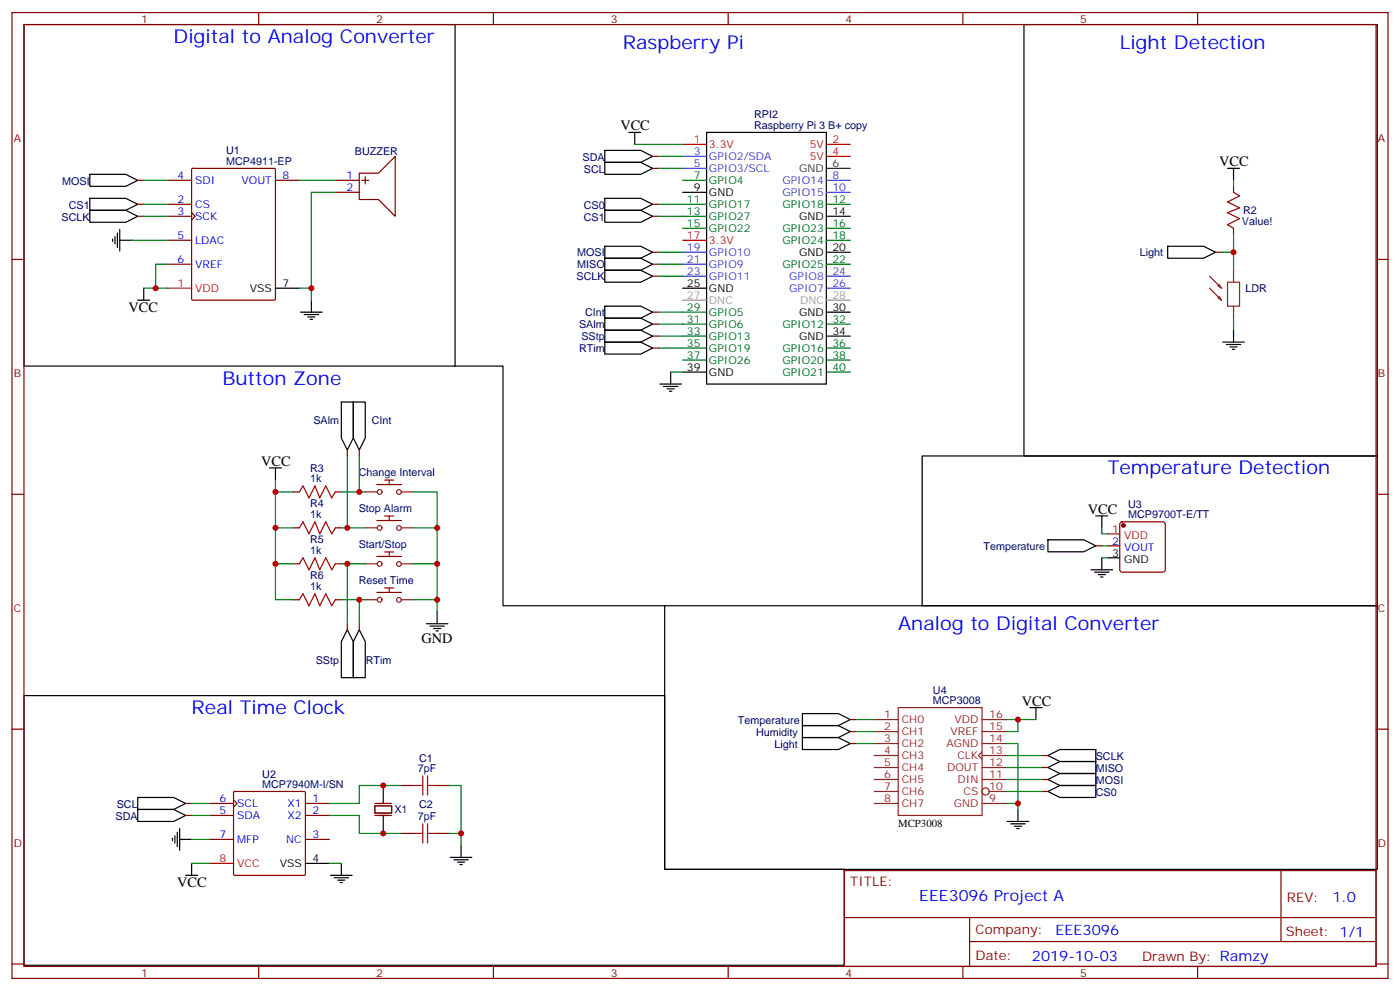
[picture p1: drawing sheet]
<svg xmlns="http://www.w3.org/2000/svg" width="412mm" height="292mm" viewBox="0 0 412 292" stroke-linecap="round" stroke-linejoin="round" font-family="sans-serif">
<g fill="none" stroke="#000" stroke-width=".35">
<path d="M7.1 7.2h127v100.6h-127zM301.6 7.2h104.1v127h-104.1zM185.2 39h3.5M187 39v3.5M208.1 39h35.3v74.1h-35.3zM26.5 51.3h10.5l3.6 1.8-3.6 1.8h-10.5zM26.5 58.4h10.5l3.6 1.7-3.6 1.8h-10.5zM178.2 58.4h10.5l3.6 1.7-3.6 1.8h-10.5zM178.2 44.3h10.5l3.6 1.7-3.6 1.8h-10.5zM178.2 47.8h10.5l3.6 1.8-3.6 1.7h-10.5zM201.1 56.6h7M361.6 49.6h3.5"/>
<path d="M363.4 49.6v3.5M26.5 61.9h10.5l3.6 1.8-3.6 1.7h-10.5zM33.2 70.4v.7M33.9 69.7v2.1M34.6 68.6v4.2M35.3 70.7h3.5M35.3 67.6v6.3M178.2 79.6h10.5l3.6 1.7-3.6 1.8h-10.5zM178.2 76h10.5l3.6 1.8-3.6 1.8h-10.5zM178.2 72.5h10.5l3.6 1.8-3.6 1.7h-10.5zM178.2 61.9h10.5l3.6 1.8-3.6 1.7h-10.5zM243.4 63.7h7.1"/>
<path d="M243.4 74.3h7.1M344 72.5h10.5l3.6 1.8-3.6 1.7h-10.5zM40.6 88.4h3.5M42.3 84.8v3.6M81.1 84.8h7.1M88.5 91.9h6.4M89.6 92.6h4.2M90.7 93.3h2.1M91.4 94h.7M91.7 88.4v3.5M178.2 90.1h10.5l3.6 1.8-3.6 1.8h-10.5zM178.2 93.7h10.5l3.6 1.7-3.6 1.8h-10.5z"/>
<path d="M178.2 97.2h10.5l3.6 1.8-3.6 1.7h-10.5zM201.1 84.8h7M243.4 91.9h7.1M243.4 99h7.1M363.4 97.2v3.5M100.5 118.4h3.6v10.5l-1.8 3.6-1.8-3.6zM104.1 118.4h3.5v10.5l-1.8 3.6-1.7-3.6zM134.1 107.8h14.1v70.5h47.6M178.2 100.7h10.5l3.6 1.8-3.6 1.7h-10.5zM194.4 113.1h6.3M195.4 113.8h4.3M196.5 114.5h2.1"/>
<path d="M197.2 115.2h.7M197.6 109.5v3.6M201.1 109.5h7M360.2 100.7h6.3M361.2 101.4h4.3M362.3 102.1h2.1M363 102.8h.7M79.4 137.8h3.5M81.1 137.8v3.5M271.6 134.2h134.1v44.1h-134.1zM308.7 158.9h10.6l3.5 1.8-3.5 1.8h-10.6zM322.8 151.9h3.5"/>
<path d="M324.6 151.9v3.5M195.8 178.3h209.9v77.6h-209.9zM321.4 167.7h6.3M322.4 168.5h4.3M323.5 169.2h2.1M324.2 169.9h.7M324.6 164.2v3.5M326.3 164.2h3.5M102.3 185.4l1.8 3.5v10.6h-3.6v-10.6zM105.8 185.4l1.8 3.5v10.6h-3.5v-10.6zM125.6 183.6h6.3M126.6 184.3h4.3"/>
<path d="M127.7 185h2.1M128.4 185.7h.7M128.8 180.1v3.5M7.1 204.8h188.7v51.1h52.9v28.3h-241.6zM236.4 210.1h10.5l3.6 1.7-3.6 1.8h-10.5zM236.4 213.6h10.5l3.6 1.8-3.6 1.7h-10.5zM236.4 217.1h10.5l3.6 1.8-3.6 1.8h-10.5zM303.4 208.3h3.5M305.2 208.3v3.5M40.6 234.8h10.6l3.5 1.7-3.5 1.8h-10.6zM40.6 238.3h10.6l3.5 1.8-3.5 1.7h-10.6zM112.9 231.2v5.3"/>
<path d="M299.9 238.3v3.5M308.7 233l3.5-1.8h10.6v3.6h-10.6zM308.7 229.5l3.5-1.8h10.6v3.5h-10.6zM308.7 226l3.5-1.8h10.6v3.5h-10.6zM308.7 222.4l3.5-1.7h10.6v3.5h-10.6zM50.8 246.8v.7M51.5 246.1v2.1M52.2 245v4.2M52.9 247.1h3.5M52.9 243.9v6.4M54.7 257.7h3.5M56.4 254.2v3.5"/>
<path d="M90 254.2h7M97.4 257.7h6.3M98.4 258.4h4.3M99.5 259.1h2.1M100.2 259.8h.7M100.5 254.2v3.5M112.9 240.1v5.3M132.6 252.4h6.4M133.7 253.1h4.2M134.8 253.8h2.1M135.5 254.5h.7M135.8 248.9v3.5"/>
<path d="M296.7 241.8h6.3M297.7 242.5h4.3M298.8 243.2h2.1M299.5 243.9h.7"/>
</g>
<g fill="none" stroke="#870000" stroke-width=".35">
<path d="M3.5 3.7h405.4v284.3h-405.4zM7.1 7.2h398.2v277.3h-398.2zM76.2 3.7v3.5M145.3 3.7v3.5M214.5 3.7v3.5M283.6 3.7v3.5M352.8 3.7v3.5M40.6 53.1h1.7M49.4 53.1h7M56.5 49.7l.3-.1h24l.3 .1v38.3l-.2 .3-24.1 .1-.3-.2zM81.1 53.1h7.1M98.8 53.1h7"/>
<path d="M98.8 56.6h7M105.8 51h5.7l4.9-5v17.7l-4.9-5h-5.7zM106.5 53.1h2.2M107.6 52v2.2M192.3 46h1.7M192.3 49.6h1.7M363.4 54.9v1.7M3.5 76.4h3.6M40.6 60.1h1.7M40.6 63.7h1.7M49.4 60.1h7M49.4 63.7h7"/>
<path d="M49.4 70.7h7M49.4 77.8h7M56.4 62.6l1.1 1.1-1.1 1M192.3 60.1h1.7M192.3 63.7h1.7M192.3 77.8h1.7M192.3 74.3h1.7M358.1 74.3h1.7M363.4 67.2v1.8M405.3 76.4h3.6M192.3 81.3h1.7M192.3 91.9h1.7"/>
<path d="M192.3 95.4h1.7M192.3 99h1.7M192.3 102.5h1.7M102.3 132.5v1.7M105.8 132.5v1.7M3.5 145.5h3.6M86.4 144.8h1.8M86.4 155.4h1.8M98.8 144.8h1.7M98.8 155.4h1.7M330.1 153.8l.5-.2h11.9l.5 .2 .3 .5v13.4l-.3 .5-.5 .3h-11.9l-.5-.3-.3-.5v-13.4zM405.3 145.5h3.6"/>
<path d="M86.4 166h1.8M86.4 176.6h1.8M98.8 166h1.7M98.8 176.6h1.7M322.8 160.7h1.8M326.3 160.7h3.5M102.3 183.6v1.8M105.8 183.6v1.8M3.5 214.7h3.6M250.5 211.8h1.7M250.5 215.4h1.7M250.5 218.9h1.7"/>
<path d="M405.3 214.7h3.6M54.7 236.5h1.7M61.7 236.5h7.1M68.8 235.5l1 1-1 1.1M68.8 233.2l.3-.2h20.5l.3 .2 .1 24.2-.2 .3h-20.7l-.3-.2zM90 236.5h7M118.2 231.2h3.5M128.8 231.2h3.5M306.9 233h1.8M306.9 229.5h1.8M306.9 226h1.8M306.9 222.4h1.8"/>
<path d="M54.7 240.1h1.7M61.7 240.1h7.1M61.7 247.1h7.1M90 240.1h7M90 247.1h7M118.2 245.4h3.5M128.8 245.4h3.5M248.7 256.3h156.6v28.2h-156.6zM377.3 256.3v20.9M248.7 270.1h156.5M285.6 277.2h119.6M285.6 270.1v14.2"/>
<path d="M3.5 283.8h3.6M76.2 284.5v3.5M145.3 284.5v3.5M214.5 284.5v3.5M283.6 284.5v3.5M352.8 284.5v3.5M405.3 283.8h3.6"/>
</g>
<path d="M201.1 42.5h7M243.4 42.5h7.1M243.4 46h7.1M201.1 70.7h7M49.4 84.8h7M326.3 157.2h3.5M61.7 254.2h7.1" fill="none" stroke="#f00" stroke-width=".35"/>
<path d="M201.1 46h7M201.1 49.6h7M243.4 53.1h7.1M243.4 56.6h7.1M201.1 74.3h7M201.1 77.8h7M201.1 81.3h7M243.4 81.3h7.1M243.4 84.8h7.1" fill="none" stroke="#06c" stroke-width=".35"/>
<path d="M243.4 49.6h7.1" fill="none" stroke="#333" stroke-width=".35"/>
<g fill="none" stroke="#060" stroke-width=".35">
<path d="M201.1 53.1h7M201.1 60.1h7M201.1 63.7h7M201.1 67.2h7M243.4 60.1h7.1M243.4 67.2h7.1M243.4 70.7h7.1M243.4 77.8h7.1M201.1 91.9h7M201.1 95.4h7M201.1 99h7M243.4 95.4h7.1"/>
<path d="M201.1 102.5h7M201.1 106h7M243.4 102.5h7.1M243.4 106h7.1M243.4 109.5h7.1"/>
</g>
<path d="M201.1 88.4h7M243.4 88.4h7.1" fill="none" stroke="#999" stroke-width=".35"/>
<circle cx="330.9" cy="154.7" r=".53" fill="#870000" stroke="#870000" stroke-width=".35"/>
<g fill="none" stroke="#8c2424" stroke-width=".35">
<path d="M363.4 79.6v3.5M356.3 84.8l3.5 3.6M361.6 83.1h3.5v7h-3.5zM363.4 90.1v3.6M107.6 155.4h3.5M107.6 144.8h3.5M118.2 155.4h3.5M118.2 144.8h3.5M107.6 176.6h3.5M107.6 166h3.5M118.2 176.6h3.5M118.2 166h3.5"/>
<path d="M257.5 211.8h7.1M257.5 215.4h7.1M257.5 218.9h7.1M264.6 208.3h24.7v31.8h-24.7zM289.3 211.8h7M289.3 215.4h7M289.3 218.9h7M257.5 222.4h7.1M257.5 226h7.1M257.5 229.5h7.1M257.5 233h7.1M257.5 236.5h7.1"/>
<path d="M289.3 221.4l-1.1 1 1.1 1.1M289.3 222.4h7M289.3 226h7M289.3 229.5h7M289.3 236.5h7M291.4 233h4.9"/>
<circle cx="111.8" cy="144.8" r=".71"/>
<circle cx="111.8" cy="155.4" r=".71"/>
<circle cx="117.5" cy="144.9" r=".71"/>
<circle cx="117.5" cy="155.4" r=".71"/>
<circle cx="111.8" cy="176.6" r=".71"/>
<circle cx="111.8" cy="166" r=".71"/>
<circle cx="117.5" cy="176.6" r=".71"/>
<circle cx="117.5" cy="166" r=".71"/>
<circle cx="290.3" cy="233" r="1.06"/>
</g>
<path d="M111 153.2h7.3M111 142.7h7.3M113.3 151.9h2.7M113.3 141.3h2.7M114.7 141.4v1.3M114.7 152v1.3M111 174.4h7.3M111 163.8h7.3M113.3 173.1h2.7M113.3 162.5h2.7M114.7 162.5v1.4M114.7 173.1v1.3" fill="none" stroke="#900" stroke-width=".35"/>
<g fill="#8c2424" stroke="#8c2424" stroke-width=".35">
<path d="M358.8 87.7l.3-.4 .7 1.1z"/>
<path d="M356.3 81.3l3.5 3.5z"/>
<path d="M358.8 84.1l.3-.3 .7 1z"/>
</g>
<g fill="none" stroke="#a10000" stroke-width=".35">
<path d="M363.4 56.6l1.7 1.1-3.5 1.7 3.5 1.8-3.5 1.4 3.5 1.8-3.5 1.7 1.8 1.1M88.2 144.8l1.1-1.7 1.7 3.5 1.8-3.5 1.4 3.5 1.8-3.5 1.7 3.5 1.1-1.8M88.2 155.4l1.1-1.8 1.7 3.6 1.8-3.6 1.4 3.6 1.8-3.6 1.7 3.6 1.1-1.8M88.2 166l1.1-1.8 1.7 3.5 1.8-3.5 1.4 3.5 1.8-3.5 1.7 3.5 1.1-1.7M88.2 176.6l1.1-1.8 1.7 3.5 1.8-3.5 1.4 3.5 1.8-3.5 1.7 3.5 1.1-1.7M121.7 231.2h2.8M124.5 228.4v5.7M125.9 228.4v5.7M125.9 231.2h2.9M121.7 245.4h2.8M124.5 242.5v5.7M125.9 242.5v5.7"/>
<path d="M125.9 245.4h2.9"/>
</g>
<path d="M110.4 237.2h5v2.2h-5zM110.4 236.5h5M110.4 240.1h5" fill="none" stroke="#871200" stroke-width=".35"/>
<g fill="none" stroke="#008700" stroke-width=".35">
<path d="M42.3 53.1h7.1M88.2 53.1h10.6M98.8 56.6h-7.1v31.8M187 42.5h14.1M194 46h7.1M194 49.6h7.1M363.4 53.1v1.8M38.8 70.7h10.6M42.3 63.7h7.1M42.3 60.1h7.1M49.4 77.8h-3.5v7M194 74.3h7.1"/>
<path d="M194 63.7h7.1M194 60.1h7.1M194 77.8h7.1M359.8 74.3h3.6M363.4 69v10.6M42.3 84.8h7.1M88.2 84.8h3.5M194 81.3h7.1M194 91.9h7.1M194 95.4h7.1M194 99h7.1M363.4 93.7v3.5"/>
<path d="M194 102.5h7.1M197.6 109.5h3.5M102.3 134.2v21.2M105.8 134.2v10.6M81.1 141.3v35.3h5.3M81.1 155.4h5.3M81.1 144.8h5.3M100.5 155.4h7.1M100.5 144.8h7.1M121.7 144.8h7.1v35.3M121.7 155.4h7.1M324.6 155.4v1.8h1.7"/>
<path d="M81.1 166h5.3M100.5 166h7.1M100.5 176.6h7.1M102.3 166v17.6M105.8 176.6v7M121.7 166h7.1M121.7 176.6h7.1M324.6 164.2h1.7M324.6 160.7h1.7M252.2 211.8h5.3M252.2 215.4h5.3M252.2 218.9h5.3"/>
<path d="M296.3 218.9h3.6v19.4M296.3 211.8h8.9M299.9 211.8v3.6h-3.6M56.4 236.5h5.3M118.2 231.2h-12.4v5.3h-8.8M132.3 231.2h3.5v14.2M296.3 233h10.6M296.3 222.4h10.6M296.3 226h10.6M296.3 229.5h10.6M296.3 236.5h3.6M56.4 254.2h5.3"/>
<path d="M56.4 240.1h5.3M56.4 247.1h5.3M97 240.1h8.8v5.3h12.4M97 254.2h3.5M132.3 245.4h3.5v3.5"/>
</g>
<g fill="#c00">
<circle cx="128.8" cy="166" r=".88"/>
<circle cx="105.8" cy="176.6" r=".88"/>
<circle cx="105.8" cy="144.8" r=".88"/>
<circle cx="81.1" cy="144.8" r=".88"/>
<circle cx="81.1" cy="166" r=".88"/>
<circle cx="299.9" cy="236.5" r=".88"/>
<circle cx="91.7" cy="84.8" r=".88"/>
<circle cx="299.9" cy="211.8" r=".88"/>
<circle cx="45.9" cy="84.8" r=".88"/>
<circle cx="363.4" cy="74.3" r=".88"/>
<circle cx="112.9" cy="231.2" r=".88"/>
<circle cx="112.9" cy="245.4" r=".88"/>
<circle cx="135.8" cy="245.4" r=".88"/>
<circle cx="81.1" cy="155.4" r=".88"/>
<circle cx="102.3" cy="155.4" r=".88"/>
<circle cx="102.3" cy="166" r=".88"/>
<circle cx="128.8" cy="176.6" r=".88"/>
<circle cx="128.8" cy="155.4" r=".88"/>
</g>
<g font-size="5.6" fill="#00f">
<text x="51.2" y="12.5">Digital to Analog Converter</text>
<text x="183.4" y="14.3">Raspberry Pi</text>
<text x="329.8" y="14.3">Light Detection</text>
<text x="65.5" y="113.3">Button Zone</text>
<text x="326.3" y="139.5">Temperature Detection</text>
<text x="264.6" y="185.4">Analog to Digital Converter</text>
<text x="56.4" y="210.1">Real Time Clock</text>
</g>
<text font-size="4.6" fill="#00f" x="270.8" y="265.3">EEE3096 Project A</text>
<g font-size="4.2">
<text x="182.7" y="38.3">VCC</text>
<text x="359.1" y="48.8">VCC</text>
<text x="37.9" y="91.9">VCC</text>
<text x="76.9" y="137.1">VCC</text>
<text x="320.4" y="151.3">VCC</text>
<text x="124.2" y="189.3">GND</text>
<text x="301" y="207.7">VCC</text>
<text x="52.2" y="261.2">VCC</text>
</g>
<g font-size="4.2" fill="#00f">
<text x="392.5" y="265.6">1.0</text>
<text x="310.9" y="275.1">EEE3096</text>
<text x="304" y="282.9">2019-10-03</text>
</g>
<g font-size="3.9" fill="#800">
<text x="250.5" y="260.9">TITLE:</text>
<text x="379.1" y="265.6">REV:</text>
<text x="287.4" y="275.1">Company:</text>
<text x="378.7" y="275.7">Sheet: 1/1</text>
<text x="287.4" y="282.8">Date:</text>
<text x="336.4" y="282.8">Drawn By: Ramzy</text>
</g>
<g font-size="3.2" fill="#800">
<text x="41.6" y="6.7">1</text>
<text x="110.8" y="6.7">2</text>
<text x="179.9" y="6.7">3</text>
<text x="249.1" y="6.7">4</text>
<text x="318.2" y="6.7">5</text>
<text x="4.1" y="41.8">A</text>
<text x="405.9" y="41.8">A</text>
<text x="4.1" y="110.9">B</text>
<text x="405.9" y="110.9">B</text>
<text x="4.1" y="180.1">C</text>
<text x="405.9" y="180.1">C</text>
<text x="4.1" y="249.2">D</text>
<text x="405.9" y="249.2">D</text>
<text x="41.6" y="287.5">1</text>
<text x="110.8" y="287.5">2</text>
<text x="179.9" y="287.5">3</text>
<text x="249.1" y="287.5">4</text>
<text x="318.2" y="287.5">5</text>
</g>
<g font-size="3.2" fill="#000080">
<text x="222.1" y="34.7">RPI2</text>
<text x="222.1" y="37.9">Raspberry Pi 3 B+ copy</text>
<text x="66.6" y="45.3">U1</text>
<text x="104.5" y="45.5">BUZZER</text>
<text x="171.6" y="47.3">SDA</text>
<text x="66.6" y="48.5">MCP4911-EP</text>
<text x="172" y="50.8">SCL</text>
<text x="18.3" y="54.3">MOSI</text>
<text x="18.2" y="64.9">SCLK</text>
<text x="20.3" y="61.4">CS1</text>
<text x="172" y="61.4">CS0</text>
<text x="172" y="64.9">CS1</text>
<text x="366.2" y="63">R2</text>
<text x="365.8" y="66.1">Value!</text>
<text x="170" y="75.5">MOSI</text>
<text x="335.8" y="75.5">Light</text>
<text x="169.9" y="82.6">SCLK</text>
<text x="170" y="79">MISO</text>
<text x="366.9" y="86">LDR</text>
<text x="172.3" y="93.1">CInt</text>
<text x="170.6" y="96.7">SAlm</text>
<text x="171.3" y="100.2">SStp</text>
<text x="170.6" y="103.7">RTim</text>
<text x="92.3" y="124.9">SAlm</text>
<text x="109.5" y="124.9">CInt</text>
<text x="91.3" y="142">1k</text>
<text x="91.3" y="138.8">R3</text>
<text x="105.7" y="140.3">Change Interval</text>
<text x="91.3" y="149.4">R4</text>
<text x="332.3" y="149.6">U3</text>
<text x="91.3" y="152.6">1k</text>
<text x="105.7" y="150.9">Stop Alarm</text>
<text x="332.3" y="152.6">MCP9700T-E/TT</text>
<text x="91.3" y="160">R5</text>
<text x="105.7" y="161.4">Start/Stop</text>
<text x="289.7" y="161.9">Temperature</text>
<text x="91.3" y="163.2">1k</text>
<text x="91.3" y="173.7">1k</text>
<text x="91.3" y="170.6">R6</text>
<text x="105.7" y="172">Reset Time</text>
<text x="93" y="195.4">SStp</text>
<text x="107.8" y="195.4">RTim</text>
<text x="274.8" y="207.3">MCP3008</text>
<text x="274.8" y="204.3">U4</text>
<text x="217.4" y="213.1">Temperature</text>
<text x="222.7" y="216.6">Humidity</text>
<text x="228.2" y="220.1">Light</text>
<text x="123.1" y="227.4">7pF</text>
<text x="123.5" y="224.2">C1</text>
<text x="322.8" y="227.2">MISO</text>
<text x="322.8" y="223.7">SCLK</text>
<text x="77.2" y="232">MCP7940M-I/SN</text>
<text x="77.2" y="229">U2</text>
<text x="322.8" y="230.7">MOSI</text>
<text x="34.4" y="237.8">SCL</text>
<text x="116.2" y="239.4">X1</text>
<text x="123.5" y="237.7">C2</text>
<text x="322.8" y="234.3">CS0</text>
<text x="34" y="241.3">SDA</text>
<text x="123.1" y="241.5">7pF</text>
</g>
<g font-size="3.2" fill="#f00">
<text x="204.4" y="42.2">1</text>
<text x="208.8" y="43.6">3.3V</text>
<text x="238.5" y="43.6">5V</text>
<text x="238.5" y="47.1">5V</text>
<text x="245.2" y="42.2">2</text>
<text x="245.2" y="45.7">4</text>
<text x="202.3" y="70.4">17</text>
<text x="208.8" y="71.8">3.3V</text>
<text x="52.3" y="84.5">1</text>
<text x="57.5" y="85.9">VDD</text>
<text x="327.7" y="156.8">1</text>
<text x="331.2" y="158.6">VDD</text>
<text x="64.7" y="253.8">8</text>
<text x="69.8" y="255.2">VCC</text>
</g>
<g font-size="3.2" fill="#06c">
<text x="204.4" y="45.7">3</text>
<text x="208.8" y="47.1">GPIO2/SDA</text>
<text x="204.4" y="49.2">5</text>
<text x="208.8" y="50.6">GPIO3/SCL</text>
<text x="245.2" y="52.7">8</text>
<text x="230.5" y="54.2">GPIO14</text>
<text x="230.5" y="57.7">GPIO15</text>
<text x="245.2" y="56.3">10</text>
<text x="202.3" y="73.9">19</text>
<text x="202.3" y="77.4">21</text>
<text x="208.8" y="75.3">GPIO10</text>
<text x="202.3" y="81">23</text>
<text x="208.8" y="78.8">GPIO9</text>
<text x="208.8" y="82.4">GPIO11</text>
<text x="232.5" y="82.4">GPIO8</text>
<text x="245.2" y="81">24</text>
<text x="232.5" y="85.9">GPIO7</text>
<text x="245.2" y="84.5">26</text>
</g>
<g font-size="3.2" fill="#00f">
<text x="52.3" y="52.7">4</text>
<text x="83.3" y="52.7">8</text>
<text x="102.1" y="52.7">1</text>
<text x="52.3" y="59.8">2</text>
<text x="57.5" y="54.2">SDI</text>
<text x="71.1" y="54.2">VOUT</text>
<text x="102.1" y="56.3">2</text>
<text x="52.3" y="63.3">3</text>
<text x="57.5" y="61.2">CS</text>
<text x="57.5" y="64.7">SCK</text>
<text x="52.3" y="70.4">5</text>
<text x="57.5" y="71.8">LDAC</text>
<text x="52.3" y="77.4">6</text>
<text x="57.5" y="78.8">VREF</text>
<text x="327.7" y="160.3">2</text>
<text x="331.2" y="162.1">VOUT</text>
<text x="64.7" y="239.7">5</text>
<text x="64.7" y="236.2">6</text>
<text x="69.8" y="237.6">SCL</text>
<text x="84.7" y="237.6">X1</text>
<text x="92.1" y="236.2">1</text>
<text x="92.1" y="239.7">2</text>
<text x="69.8" y="241.1">SDA</text>
<text x="84.7" y="241.1">X2</text>
<text x="64.7" y="246.8">7</text>
<text x="69.8" y="248.2">MFP</text>
<text x="84.3" y="248.2">NC</text>
<text x="92.1" y="246.8">3</text>
</g>
<g font-size="3.2" fill="#060">
<text x="204.4" y="52.7">7</text>
<text x="202.3" y="59.8">11</text>
<text x="208.8" y="54.2">GPIO4</text>
<text x="245.2" y="59.8">12</text>
<text x="202.3" y="63.3">13</text>
<text x="208.8" y="61.2">GPIO17</text>
<text x="208.8" y="64.7">GPIO27</text>
<text x="230.5" y="61.2">GPIO18</text>
<text x="202.3" y="66.9">15</text>
<text x="208.8" y="68.3">GPIO22</text>
<text x="230.5" y="68.3">GPIO23</text>
<text x="230.5" y="71.8">GPIO24</text>
<text x="245.2" y="66.9">16</text>
<text x="245.2" y="70.4">18</text>
<text x="245.2" y="77.4">22</text>
<text x="230.5" y="78.8">GPIO25</text>
<text x="202.3" y="91.5">29</text>
<text x="202.3" y="95.1">31</text>
<text x="208.8" y="93">GPIO5</text>
<text x="245.2" y="95.1">32</text>
<text x="202.3" y="98.6">33</text>
<text x="208.8" y="96.5">GPIO6</text>
<text x="208.8" y="100">GPIO13</text>
<text x="230.5" y="96.5">GPIO12</text>
<text x="202.3" y="102.1">35</text>
<text x="202.3" y="105.7">37</text>
<text x="208.8" y="103.5">GPIO19</text>
<text x="208.8" y="107.1">GPIO26</text>
<text x="230.5" y="103.5">GPIO16</text>
<text x="230.5" y="107.1">GPIO20</text>
<text x="245.2" y="102.1">36</text>
<text x="245.2" y="105.7">38</text>
<text x="230.5" y="110.6">GPIO21</text>
<text x="245.2" y="109.2">40</text>
</g>
<g font-size="3.2" fill="#333">
<text x="235.4" y="50.6">GND</text>
<text x="245.2" y="49.2">6</text>
</g>
<g font-size="3.2">
<text x="204.4" y="56.3">9</text>
<text x="208.8" y="57.7">GND</text>
<text x="235.4" y="64.7">GND</text>
<text x="245.2" y="63.3">14</text>
<text x="235.4" y="75.3">GND</text>
<text x="245.2" y="73.9">20</text>
<text x="73.6" y="85.9">VSS</text>
<text x="83.3" y="84.5">7</text>
<text x="202.3" y="84.5">25</text>
<text x="208.8" y="85.9">GND</text>
<text x="235.4" y="93">GND</text>
<text x="245.2" y="91.5">30</text>
<text x="235.4" y="100">GND</text>
<text x="245.2" y="98.6">34</text>
<text x="202.3" y="109.2">39</text>
<text x="208.8" y="110.6">GND</text>
<text x="327.7" y="163.9">3</text>
<text x="331.2" y="165.6">GND</text>
<text x="264.6" y="243.6">MCP3008</text>
<text x="82.4" y="255.2">VSS</text>
<text x="92.1" y="253.8">4</text>
</g>
<g font-size="3.2" fill="#999">
<text x="202.3" y="88">27</text>
<text x="208.8" y="89.4">DNC</text>
<text x="235.7" y="89.4">DNC</text>
<text x="245.2" y="88">28</text>
</g>
<g font-size="3.2" fill="#8d2323">
<text x="260.4" y="211.5">1</text>
<text x="260.4" y="215">2</text>
<text x="265.6" y="212.9">CH0</text>
<text x="281.2" y="212.9">VDD</text>
<text x="291.4" y="211.5">16</text>
<text x="291.4" y="215">15</text>
<text x="260.4" y="218.5">3</text>
<text x="265.6" y="216.4">CH1</text>
<text x="265.6" y="220">CH2</text>
<text x="278.8" y="220">AGND</text>
<text x="280" y="216.4">VREF</text>
<text x="291.4" y="218.5">14</text>
<text x="260.4" y="222.1">4</text>
<text x="260.4" y="225.6">5</text>
<text x="265.6" y="223.5">CH3</text>
<text x="265.6" y="227">CH4</text>
<text x="279" y="227">DOUT</text>
<text x="282" y="223.5">CLK</text>
<text x="291.4" y="222.1">13</text>
<text x="291.4" y="225.6">12</text>
<text x="260.4" y="229.1">6</text>
<text x="260.4" y="232.7">7</text>
<text x="265.6" y="230.5">CH5</text>
<text x="282.1" y="230.5">DIN</text>
<text x="291.4" y="229.1">11</text>
<text x="291.4" y="232.7">10</text>
<text x="260.4" y="236.2">8</text>
<text x="265.6" y="234.1">CH6</text>
<text x="265.6" y="237.6">CH7</text>
<text x="280.9" y="237.6">GND</text>
<text x="283.8" y="234.1">CS</text>
<text x="291.4" y="236.2">9</text>
</g>
</svg>
